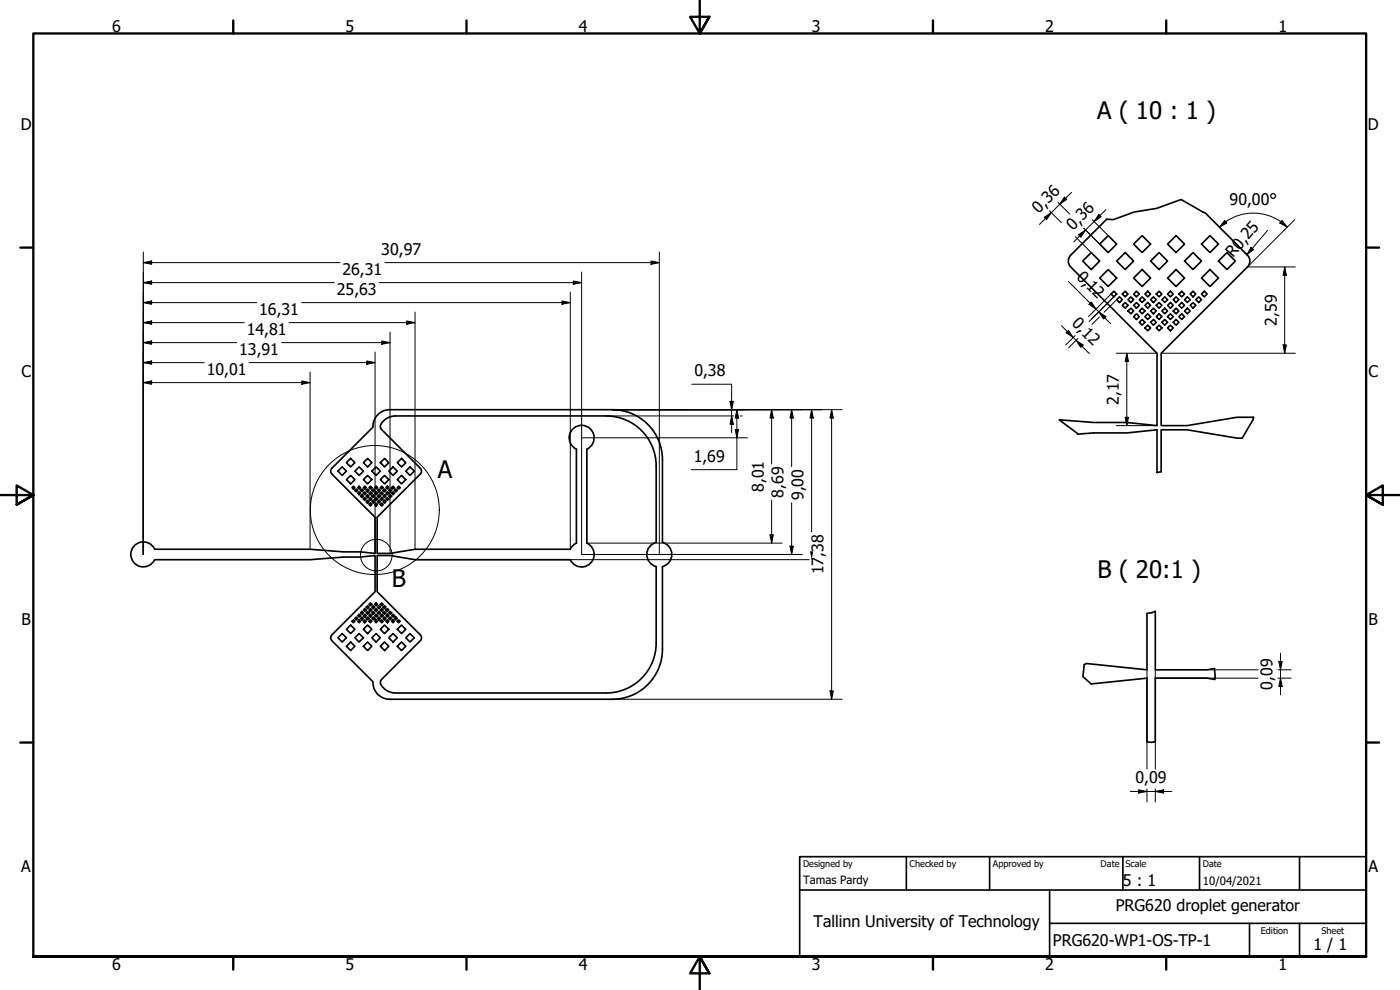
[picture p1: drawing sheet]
<svg xmlns="http://www.w3.org/2000/svg" width="420mm" height="297mm" viewBox="0 0 420 297" stroke-linecap="round" stroke-linejoin="round" font-family="sans-serif">
<!-- layer: Visible (ISO) -->
<g fill="none" stroke="#000" stroke-width=".5">
<path d="M324.9 78.3l2.6-2.5 2.5 2.5-2.5 2.6zM330 73.2l2.6-2.5 2.5 2.5-2.5 2.6zM332.1 65.8l-10.8 10.8a2.5 2.5 0 0 0 0 3.5l25.9 25.9v21.7l-9-.9h-10l-10.3-.8M335.1 78.3l2.6-2.5 2.5 2.5-2.5 2.6zM340.2 73.2l2.6-2.5 2.5 2.5-2.5 2.6zM345.3 78.3l2.6-2.5 2.5 2.5-2.5 2.6zM350.4 73.2l2.5-2.5 2.6 2.5-2.6 2.6zM355.5 78.3l2.5-2.5 2.6 2.5-2.6 2.6zM360.6 73.2l2.5-2.5 2.6 2.5-2.6 2.6zM361.8 64l12.6 12.6a2.5 2.5 0 0 1 0 3.5l-25.9 25.9v21.7h7.7l15-2.5h5M365.7 78.3l2.5-2.5 2.6 2.5-2.6 2.6zM332.6 80.9l2.5 2.5-2.5 2.6-2.6-2.6z"/>
<path d="M333.4 88.2l.9-.8 .8 .8-.8 .9zM336 89.1l.8 .8-.8 .9-.9-.9zM336.8 91.6l.9-.8 .8 .8-.8 .9zM336.8 88.2l.9-.8 .8 .8-.8 .9zM338.5 93.3l.9-.8 .8 .8-.8 .9zM339.4 89.1l.8 .8-.8 .9-.9-.9zM340.2 88.2l.9-.8 .8 .8-.8 .9zM340.2 91.6l.9-.8 .8 .8-.8 .9zM341.1 94.2l.8 .8-.8 .9-.9-.9zM341.9 96.7l.9-.8 .8 .8-.8 .9zM341.9 93.3l.9-.8 .8 .8-.8 .9zM342.8 80.9l2.5 2.5-2.5 2.6-2.6-2.6z"/>
<path d="M342.8 89.1l.8 .8-.8 .9-.9-.9zM343.6 98.4l.9-.8 .8 .8-.8 .8zM344.5 87.4l.8 .8-.8 .9-.9-.9zM344.5 94.2l.8 .8-.8 .9-.9-.9zM344.5 90.8l.8 .8-.8 .9-.9-.9zM346.2 89.1l.8 .8-.8 .9-.9-.9zM346.2 92.5l.8 .8-.8 .9-.9-.9zM346.2 95.9l.8 .8-.8 .9-.9-.9zM347 91.6l.9-.8 .8 .8-.8 .9zM347 88.2l.9-.8 .8 .8-.8 .9zM347 98.4l.9-.8 .8 .8-.8 .8zM347.9 94.2l.8 .8-.8 .9-.9-.9z"/>
<path d="M348.7 96.7l.9-.8 .8 .8-.8 .9zM348.7 93.3l.9-.8 .8 .8-.8 .9zM349.6 89.1l.8 .8-.8 .9-.9-.9zM350.4 98.4l.9-.8 .8 .8-.8 .8zM351.3 87.4l.8 .8-.8 .9-.9-.9zM351.3 90.8l.8 .8-.8 .9-.9-.9zM351.3 94.2l.8 .8-.8 .9-.9-.9zM352.1 96.7l.8-.8 .9 .8-.9 .9zM352.9 89.1l.9 .8-.9 .9-.8-.9zM352.9 92.5l.9 .8-.9 .9-.8-.9zM352.9 80.9l2.6 2.5-2.6 2.6-2.5-2.6zM353.8 91.6l.8-.8 .9 .8-.9 .9z"/>
<path d="M353.8 88.2l.8-.8 .9 .8-.9 .9zM354.6 94.2l.9 .8-.9 .9-.8-.9zM356.3 89.1l.9 .8-.9 .9-.8-.9zM356.3 92.5l.9 .8-.9 .9-.8-.9zM358 87.4l.9 .8-.9 .9-.8-.9zM358 90.8l.9 .8-.9 .9-.8-.9zM359.7 89.1l.9 .8-.9 .9-.8-.9zM361.4 87.4l.9 .8-.9 .9-.8-.9zM363.1 80.9l2.6 2.5-2.6 2.6-2.5-2.6zM104 138.8l1.2-1.3 1.3 1.3-1.3 1.3zM109.1 138.8l1.2-1.3 1.3 1.3-1.3 1.3zM114.1 138.8l1.3-1.3 1.3 1.3-1.3 1.3z"/>
<path d="M115.1 126.3l1.6-1.1 1.9-.4h63.3a15 15 0 0 1 15 15v22.9a3.8 3.8 0 0 0-2.8 3.7 3.8 3.8 0 0 0 2.8 3.6v22.9a15 15 0 0 1-15 15h-63.3a4.5 4.5 0 0 1-4.5-3.3l.4-.7 11.6-11.7a1.24 1.24 0 0 0 0-1.7l-12.9-13v-10.8h3.9l7.5 1.2h46.6a3.8 3.8 0 0 0 6 1.1 3.8 3.8 0 0 0-1.1-6v-28.2a3.7 3.7 0 0 0 1.4-5.8 3.7 3.7 0 0 0-5.9 0 3.7 3.7 0 0 0 1.4 5.8v28.2l-.9 .5-1 1.3h-46.5l-7.5 1.2h-3.9v-10.8l12.9-12.9a1.25 1.25 0 0 0 0-1.8l-11.6-11.7a1.71 1.71 0 0 1 .6-2.5zM116.9 122.9h66.9a15 15 0 0 1 15 15v24.8a3.8 3.8 0 0 1 2.8 3.7 3.8 3.8 0 0 1-2.8 3.6v24.8a15 15 0 0 1-15 15h-66.9a5 5 0 0 1-5-5.2l-12.3-12.4a1.26 1.26 0 0 1 0-1.7l13-13v-10.8l-4.5 .4h-5l-10 .8h-46.7M116.9 122.9a5 5 0 0 0-5 5.3l-12.3 12.3a1.25 1.25 0 0 0 0 1.7l13 13v10.8l-4.5-.4h-5l-10-.8h-46.7a3.7 3.7 0 0 0-5.7-1.4 3.7 3.7 0 0 0 0 5.9 3.7 3.7 0 0 0 5.7-1.4M119.2 138.8l1.3-1.3 1.3 1.3-1.3 1.3zM323.4 130.3l4.8-.4h10l9-.9v12.8M372.8 131.5h-1.6l-15-2.5h-7.7v12.5M101.4 141.4l1.3-1.3 1.3 1.3-1.3 1.2zM104 143.9l1.2-1.3 1.3 1.3-1.3 1.3zM106.1 145.9l.4 .4-.4 .4-.4-.4zM106.5 147.2l.4-.5 .5 .5-.5 .4zM106.5 141.4l1.3-1.3 1.3 1.3-1.3 1.2zM107.8 147.6l.4 .4-.4 .4-.4-.4z"/>
<path d="M107.8 145.9l.4 .4-.4 .4-.4-.4zM108.2 147.2l.4-.5 .5 .5-.5 .4zM108.2 148.9l.4-.5 .5 .5-.5 .4zM109.1 143.9l1.2-1.3 1.3 1.3-1.3 1.3zM109.1 148l.4-.4 .4 .4-.4 .4zM109.5 149.3l.4 .4-.4 .4-.4-.4zM109.5 145.9l.4 .4-.4 .4-.4-.4zM109.9 148.9l.4-.5 .4 .5-.4 .4zM110.3 150.1l.4 .4-.4 .5-.4-.5zM110.3 146.7l.4 .5-.4 .4-.4-.4zM110.7 149.7l.5-.4 .4 .4-.4 .4zM110.7 148l.5-.4 .4 .4-.4 .4z"/>
<path d="M111.2 151l.4 .4-.4 .4-.5-.4zM111.2 145.9l.4 .4-.4 .4-.5-.4zM111.6 147.2l.4-.5 .4 .5-.4 .4zM111.6 148.9l.4-.5 .4 .5-.4 .4zM111.6 141.4l1.3-1.3 1.2 1.3-1.2 1.2zM112 150.1l.4 .4-.4 .5-.4-.5zM112.4 151.4l.5-.4 .4 .4-.4 .4zM112.9 147.6l.4 .4-.4 .4-.5-.4zM112.9 149.3l.4 .4-.4 .4-.5-.4zM112.9 145.9l.4 .4-.4 .4-.5-.4zM113.3 147.2l.4-.5 .4 .5-.4 .4zM113.3 148.9l.4-.5 .4 .5-.4 .4z"/>
<path d="M113.7 150.1l.4 .4-.4 .5-.4-.5zM114.1 146.3l.5-.4 .4 .4-.4 .4zM114.1 148l.5-.4 .4 .4-.4 .4zM114.1 143.9l1.3-1.3 1.3 1.3-1.3 1.3zM114.1 149.7l.5-.4 .4 .4-.4 .4zM114.1 151.4l.5-.4 .4 .4-.4 .4zM115 147.2l.4-.5 .4 .5-.4 .4zM115 148.9l.4-.5 .4 .5-.4 .4zM115.4 150.1l.4 .4-.4 .5-.4-.5zM115.8 149.7l.5-.4 .4 .4-.4 .4zM115.8 148l.5-.4 .4 .4-.4 .4zM116.3 145.9l.4 .4-.4 .4-.5-.4z"/>
<path d="M116.7 147.2l.4-.5 .4 .5-.4 .4zM116.7 148.9l.4-.5 .4 .5-.4 .4zM116.7 141.4l1.3-1.3 1.2 1.3-1.2 1.2zM117.5 148l.5-.4 .4 .4-.4 .4zM118 145.9l.4 .4-.4 .4-.5-.4zM118.4 147.2l.4-.5 .4 .5-.4 .4zM119.2 146.3l.5-.4 .4 .4-.4 .4zM119.2 143.9l1.3-1.3 1.3 1.3-1.3 1.3zM123.1 140.1l1.2 1.3-1.2 1.2-1.3-1.2zM102.7 190.1l1.3 1.3-1.3 1.2-1.3-1.2zM105.2 187.5l1.3 1.3-1.3 1.3-1.2-1.3zM105.2 192.6l1.3 1.3-1.3 1.3-1.2-1.3z"/>
<path d="M105.7 186.4l.4-.4 .4 .4-.4 .4zM106.5 185.6l.4-.5 .5 .5-.5 .4zM107.8 186l.4 .4-.4 .4-.4-.4zM107.8 190.1l1.3 1.3-1.3 1.2-1.3-1.2zM107.8 184.3l.4 .4-.4 .4-.4-.4zM108.2 183.9l.4-.5 .5 .5-.5 .4zM108.2 185.6l.4-.5 .5 .5-.5 .4zM109.1 183l.4-.4 .4 .4-.4 .4zM109.1 186.4l.4-.4 .4 .4-.4 .4zM109.1 188.8l1.2-1.3 1.3 1.3-1.3 1.3zM109.1 184.7l.4-.4 .4 .4-.4 .4zM109.9 183.9l.4-.5 .4 .5-.4 .4z"/>
<path d="M109.9 185.6l.4-.5 .4 .5-.4 .4zM110.3 181.7l.4 .5-.4 .4-.4-.4zM110.3 192.6l1.3 1.3-1.3 1.3-1.2-1.3zM110.7 181.3l.5-.4 .4 .4-.4 .4zM110.7 183l.5-.4 .4 .4-.4 .4zM110.7 186.4l.5-.4 .4 .4-.4 .4zM110.7 184.7l.5-.4 .4 .4-.4 .4zM111.6 183.9l.4-.5 .4 .5-.4 .4zM111.6 185.6l.4-.5 .4 .5-.4 .4zM111.6 191.4l1.3-1.3 1.2 1.3-1.2 1.2zM112 181.7l.4 .5-.4 .4-.4-.4zM112.4 181.3l.5-.4 .4 .4-.4 .4z"/>
<path d="M112.4 184.7l.5-.4 .4 .4-.4 .4zM112.4 186.4l.5-.4 .4 .4-.4 .4zM112.4 183l.5-.4 .4 .4-.4 .4zM113.3 183.9l.4-.5 .4 .5-.4 .4zM113.3 185.6l.4-.5 .4 .5-.4 .4zM113.7 181.7l.4 .5-.4 .4-.4-.4zM114.1 181.3l.5-.4 .4 .4-.4 .4zM114.1 186.4l.5-.4 .4 .4-.4 .4zM114.1 183l.5-.4 .4 .4-.4 .4zM114.1 188.8l1.3-1.3 1.3 1.3-1.3 1.3zM114.1 184.7l.5-.4 .4 .4-.4 .4zM115 183.9l.4-.5 .4 .5-.4 .4z"/>
<path d="M115 185.6l.4-.5 .4 .5-.4 .4zM115.4 192.6l1.3 1.3-1.3 1.3-1.3-1.3zM115.4 181.7l.4 .5-.4 .4-.4-.4zM115.8 183l.5-.4 .4 .4-.4 .4zM115.8 186.4l.5-.4 .4 .4-.4 .4zM116.3 184.3l.4 .4-.4 .4-.5-.4zM116.7 183.9l.4-.5 .4 .5-.4 .4zM116.7 185.6l.4-.5 .4 .5-.4 .4zM117.5 186.4l.5-.4 .4 .4-.4 .4zM117.5 184.7l.5-.4 .4 .4-.4 .4zM118 190.1l1.2 1.3-1.2 1.2-1.3-1.2zM118.4 185.6l.4-.5 .4 .5-.4 .4z"/>
<path d="M119.2 186.4l.5-.4 .4 .4-.4 .4zM119.2 188.8l1.3-1.3 1.3 1.3-1.3 1.3zM120.5 192.6l1.3 1.3-1.3 1.3-1.3-1.3zM123.1 190.1l1.2 1.3-1.2 1.2-1.3-1.2zM344.2 184.1v16.9l-18.3-1.9M346.7 183.4v17.6h15.5l2.3-.4M327.5 205.2l16.7-1.7v19.1M364.6 203.9l-2.4-.4h-15.5v19"/>
</g>
<!-- layer: Break Line (ISO) -->
<path d="M361.8 64l-7.3-4.1-7.4 2.6-6.7 1.1-6.3 2.3-2-.1M317.9 126l5.5 4.3M376.2 125.2l-.2 .7-3.2 5.6M348.5 141.5l-1.3 .3M325.9 199.1l-.5 .3-.4 3.6 2.5 2.2M346.7 183.4l-2.5 .7M364.5 200.6l.1 3.3M346.7 222.5l-1 .2-1.5-.1" fill="none" stroke="#000" stroke-width=".5"/>
<!-- layer: Detail Boundary (ISO) -->
<g fill="none" stroke="#000" stroke-width=".3">
<circle cx="112.5" cy="153" r="19.4"/>
<circle cx="112.9" cy="166.6" r="4.7"/>
</g>
<!-- layer: Border (ISO) -->
<g fill="none" stroke="#000" stroke-width=".7">
<path d="M70 6.1v3.9M140 6.1v3.9M210 0v10l-2.9-5h5.8l-2.9 5 2.9-5M280 6.1v3.9M350 6.1v3.9M6.1 74.3h3.9M410 74.3h3.9M0 148.5h10l-5-2.9v5.8l5-2.9-5 2.9M420 148.5h-10l5-2.9v5.8l-5-2.9 5 2.9M6.1 222.8h3.9M410 222.8h3.9M10 287v-277h400v277h-400h400"/>
<path d="M70 287v3.9M140 287v3.9M212.9 292l-2.9-5 2.9 5h-5.8l2.9-5v10M280 287v3.9M350 287v3.9"/>
</g>
<!-- layer: Title (ISO) -->
<path d="M240 257h170v30h-170zM272 257v10M297 257v10M337 257v10M360 257v10M390 257v10M240 267h170M315 277h95M315 267v20M375 277v10M390 277v10" fill="none" stroke="#000" stroke-width=".5"/>
<!-- layer: Dimension (ISO) -->
<g fill="none" stroke="#000" stroke-width=".3">
<path d="M319.5 59.1l.7 .7-2.1 1.5zM321.6 57.7l-9.6 9.6M43 78.8l2.5-.5v1zM43 78.8h59M43 75.6v90.7M115.5 78.8h82.4M195.4 78.3l2.5 .5-2.5 .5zM197.9 75.6v90.8M313.4 65.2l2.1-1.4-1.4 2.1zM315 63.3l3.5 3.5M317.5 60.7l3.6 3.5M322.7 71l4.8 4.8"/>
<path d="M323.7 70.4l2.1-1.4-1.4 2.1zM325.3 68.5l4.7 4.7M327.8 65.9l4.8 4.8M329.8 64.3l.7 .7-2.1 1.5zM331.9 62.9l-9.6 9.6M366 68.1a14.4 14.4 0 0 1 20.3 0M367.6 66.2l.6 .7-2.2 1.2zM373.6 76l.8 .6M375.5 74.2l.7 .6-2 1.6zM380.4 69.1l-6.2 7.3M384.7 66.2l1.6 1.9-2.2-1.2zM388.6 65.9l-14.2 14.2h14.3"/>
<path d="M43 84.8l2.5-.5v1zM43 96.8l2.5-.5v1zM43 90.8l2.5-.5v1zM43 84.8h57.3M43 96.8h30.3M43 90.8h34M86.8 96.8h37.8M90.5 90.8h80.6M113.8 84.8h60.8M117.1 99.6v66.4M122.1 96.3l2.5 .5-2.5 .5zM124.6 93.6v71.2"/>
<path d="M168.7 90.3l2.4 .5-2.4 .5zM171.1 87.6v77.2M172.1 84.3l2.5 .5-2.5 .5zM174.6 81.6v84.8h66.2M318.6 97.7l8.3 8.4M320.6 84.4l12.7 12.7M320.7 99.1l1.4 2.2-2.1-1.5zM326.8 91.3l.7-.7 1.4 2.1zM329.8 93.6l2.1 1.4-.7 .7zM329.9 95.1l-2.2 2.2M333.4 88.2l-6.7 6.8M334.3 89.1l-7.4 7.4"/>
<path d="M335.1 89.9l-3.8 3.8M385.6 80.1l.5 2.5h-1zM385.6 80.1v25.9M43 114.8l2.5-.5v1zM43 108.8l2.5-.5v1zM43 102.8l2.5-.5v1zM43 114.8h50.1M43 108.8h18.3M43 102.8h28M74.8 108.8h37.8M84.5 102.8h32.6M90.6 114.3l2.5 .5-2.5 .5z"/>
<path d="M93.1 111.6v53.2M110.1 108.3l2.5 .5-2.5 .5zM112.6 105.6v60.4M114.6 102.3l2.5 .5-2.5 .5zM207.6 115.3h12v14.5M322.6 100.7l-2.8 2.8M322.9 102.1l2.2 1.4-.7 .7zM323.5 101.6l-2.8 2.7M335 106h12.2M338.2 106l.5 2.5h-1zM338.2 106v21.7M348.5 106h40.2"/>
<path d="M385.1 103.5h1l-.5 2.5zM174.6 131.4h49.7M181.9 124.8h38.2M219.1 120.4h1l-.5 2.5zM219.6 124.8l.5 2.5h-1zM220.6 128.9h1l-.5 2.5zM221.1 122.9l.5 2.5h-1zM221.1 122.9v18h-13.7M222.1 124.8h.7M231.6 122.9l.5 2.5h-1zM231.6 122.9v16.3M237.6 122.9l.5 2.5h-1z"/>
<path d="M237.6 122.9v17.1M243.6 122.9l.5 2.5h-1zM243.6 122.9v36.7M249.6 122.9l.5 2.5h-1zM249.6 122.9v86.9M252.8 122.9h-69M335 127.7h12.2M337.7 125.2h1l-.5 2.5zM231.6 150.1v12.9M237.6 150.8v15.6M176.1 163h58.7M231.1 160.5h1l-.5 2.5z"/>
<path d="M237.1 163.9h1l-.5 2.5zM242.8 167.9h-118.2M383.8 198.5h1l-.5 2.5zM384.3 196v12.5M183.8 209.8h69M249.1 207.3h1l-.5 2.5zM344.2 201v29.7M346.7 203.5h30.9M346.7 201v29.7M362.2 201h15.4M383.5 203.5h4M383.5 201h4"/>
<path d="M384.3 203.5l.5 2.5h-1zM339.2 237.5h12.5M341.7 237l2.5 .5-2.5 .5zM344.2 236.7v3.9M346.7 237.5l2.5-.5v1zM346.7 236.7v3.9"/>
</g>
<g fill="#000">
<path d="M319.5 59.1l.7 .7-2.1 1.5z" fill-rule="evenodd"/>
<path d="M43 78.8l2.5-.5v1z" fill-rule="evenodd"/>
<path d="M195.4 78.3l2.5 .5-2.5 .5z" fill-rule="evenodd"/>
<path d="M313.4 65.2l2.1-1.4-1.4 2.1z" fill-rule="evenodd"/>
<path d="M323.7 70.4l2.1-1.4-1.4 2.1z" fill-rule="evenodd"/>
<path d="M329.8 64.3l.7 .7-2.1 1.5z" fill-rule="evenodd"/>
<path d="M367.6 66.2l.6 .7-2.2 1.2z" fill-rule="evenodd"/>
<path d="M375.5 74.2l.7 .6-2 1.6z" fill-rule="evenodd"/>
<path d="M384.7 66.2l1.6 1.9-2.2-1.2z" fill-rule="evenodd"/>
<path d="M43 84.8l2.5-.5v1z" fill-rule="evenodd"/>
<path d="M43 96.8l2.5-.5v1z" fill-rule="evenodd"/>
<path d="M43 90.8l2.5-.5v1z" fill-rule="evenodd"/>
<path d="M122.1 96.3l2.5 .5-2.5 .5z" fill-rule="evenodd"/>
<path d="M168.7 90.3l2.4 .5-2.4 .5z" fill-rule="evenodd"/>
<path d="M172.1 84.3l2.5 .5-2.5 .5z" fill-rule="evenodd"/>
<path d="M320.7 99.1l1.4 2.2-2.1-1.5z" fill-rule="evenodd"/>
<path d="M326.8 91.3l.7-.7 1.4 2.1z" fill-rule="evenodd"/>
<path d="M329.8 93.6l2.1 1.4-.7 .7z" fill-rule="evenodd"/>
<path d="M385.6 80.1l.5 2.5h-1z" fill-rule="evenodd"/>
<path d="M43 114.8l2.5-.5v1z" fill-rule="evenodd"/>
<path d="M43 108.8l2.5-.5v1z" fill-rule="evenodd"/>
<path d="M43 102.8l2.5-.5v1z" fill-rule="evenodd"/>
<path d="M90.6 114.3l2.5 .5-2.5 .5z" fill-rule="evenodd"/>
<path d="M110.1 108.3l2.5 .5-2.5 .5z" fill-rule="evenodd"/>
<path d="M114.6 102.3l2.5 .5-2.5 .5z" fill-rule="evenodd"/>
<path d="M322.9 102.1l2.2 1.4-.7 .7z" fill-rule="evenodd"/>
<path d="M338.2 106l.5 2.5h-1z" fill-rule="evenodd"/>
<path d="M385.1 103.5h1l-.5 2.5z" fill-rule="evenodd"/>
<path d="M219.1 120.4h1l-.5 2.5z" fill-rule="evenodd"/>
<path d="M219.6 124.8l.5 2.5h-1z" fill-rule="evenodd"/>
<path d="M220.6 128.9h1l-.5 2.5z" fill-rule="evenodd"/>
<path d="M221.1 122.9l.5 2.5h-1z" fill-rule="evenodd"/>
<path d="M231.6 122.9l.5 2.5h-1z" fill-rule="evenodd"/>
<path d="M237.6 122.9l.5 2.5h-1z" fill-rule="evenodd"/>
<path d="M243.6 122.9l.5 2.5h-1z" fill-rule="evenodd"/>
<path d="M249.6 122.9l.5 2.5h-1z" fill-rule="evenodd"/>
<path d="M337.7 125.2h1l-.5 2.5z" fill-rule="evenodd"/>
<path d="M231.1 160.5h1l-.5 2.5z" fill-rule="evenodd"/>
<path d="M237.1 163.9h1l-.5 2.5z" fill-rule="evenodd"/>
<path d="M243.1 165.4h1l-.5 2.5z" fill-rule="evenodd"/>
<path d="M383.8 198.5h1l-.5 2.5z" fill-rule="evenodd"/>
<path d="M249.1 207.3h1l-.5 2.5z" fill-rule="evenodd"/>
<path d="M384.3 203.5l.5 2.5h-1z" fill-rule="evenodd"/>
<path d="M341.7 237l2.5 .5-2.5 .5z" fill-rule="evenodd"/>
<path d="M346.7 237.5l2.5-.5v1z" fill-rule="evenodd"/>
</g>
<g font-size="7.2">
<text x="329.3" y="35.7">A ( 10 : 1 )</text>
<text x="131.4" y="143.5">A</text>
<text x="329.4" y="173.3">B ( 20:1 )</text>
<text x="117.6" y="176.2">B</text>
</g>
<g font-size="4.8">
<text x="33.7" y="9.6">6</text>
<text x="103.7" y="9.6">5</text>
<text x="173.7" y="9.6">4</text>
<text x="243.7" y="9.6">3</text>
<text x="313.7" y="9.6">2</text>
<text x="383.7" y="9.6">1</text>
<text x="6.2" y="38.9">D</text>
<text x="410.5" y="38.9">D</text>
<text x="311.8" y="64.1" transform="rotate(-45 311.8 64.1)">0,36</text>
<text x="369" y="61.5">90,00°</text>
<text x="322.1" y="69.3" transform="rotate(-45 322.1 69.3)">0,36</text>
<text x="114.4" y="76.4">30,97</text>
<text x="370.1" y="77.5" transform="rotate(-50 370.1 77.5)">R0,25</text>
<text x="102.8" y="82.4">26,31</text>
<text x="322.9" y="83.3" transform="rotate(45 322.9 83.3)">0,12</text>
<text x="101.1" y="88.4">25,63</text>
<text x="77.8" y="94.4">16,31</text>
<text x="74" y="100.4">14,81</text>
<text x="321.5" y="97.3" transform="rotate(45 321.5 97.3)">0,12</text>
<text x="383.2" y="97.7" transform="rotate(-90 383.2 97.7)">2,59</text>
<text x="71.8" y="106.4">13,91</text>
<text x="6.4" y="113.2">C</text>
<text x="62" y="112.4">10,01</text>
<text x="208.4" y="112.9">0,38</text>
<text x="410.7" y="113.2">C</text>
<text x="335.8" y="121.5" transform="rotate(-90 335.8 121.5)">2,17</text>
<text x="208.2" y="138.5">1,69</text>
<text x="229.2" y="147.6" transform="rotate(-90 229.2 147.6)">8,01</text>
<text x="235.2" y="149.3" transform="rotate(-90 235.2 149.3)">8,69</text>
<text x="241.2" y="150.1" transform="rotate(-90 241.2 150.1)">9,00</text>
<text x="247.2" y="172.3" transform="rotate(-90 247.2 172.3)">17,38</text>
<text x="6.4" y="187.4">B</text>
<text x="410.7" y="187.4">B</text>
<text x="381.9" y="206.9" transform="rotate(-90 381.9 206.9)">0,09</text>
<text x="340.8" y="235.1">0,09</text>
<text x="6.4" y="261.7">A</text>
<text x="410.7" y="261.7">A</text>
<text x="337" y="266">5 : 1</text>
<text x="334.9" y="273.4">PRG620 droplet generator</text>
<text x="244.2" y="278.2">Tallinn University of Technology</text>
<text x="316" y="283.8">PRG620-WP1-OS-TP-1</text>
<text x="394.2" y="285">1 / 1</text>
<text x="33.7" y="290.9">6</text>
<text x="103.7" y="290.9">5</text>
<text x="173.7" y="290.9">4</text>
<text x="243.7" y="290.9">3</text>
<text x="313.7" y="290.9">2</text>
<text x="383.7" y="290.9">1</text>
</g>
<g font-size="3.4">
<text x="241" y="265.3">Tamas Pardy</text>
<text x="361" y="265.5">10/04/2021</text>
</g>
<g font-size="2.7">
<text x="241" y="260.1">Designed by</text>
<text x="273" y="260.1">Checked by</text>
<text x="298" y="260.1">Approved by</text>
<text x="330.3" y="260">Date</text>
<text x="337.7" y="260.1">Scale</text>
<text x="361" y="260">Date</text>
<text x="378.4" y="280.1">Edition</text>
<text x="396.6" y="280.1">Sheet</text>
</g>
</svg>
